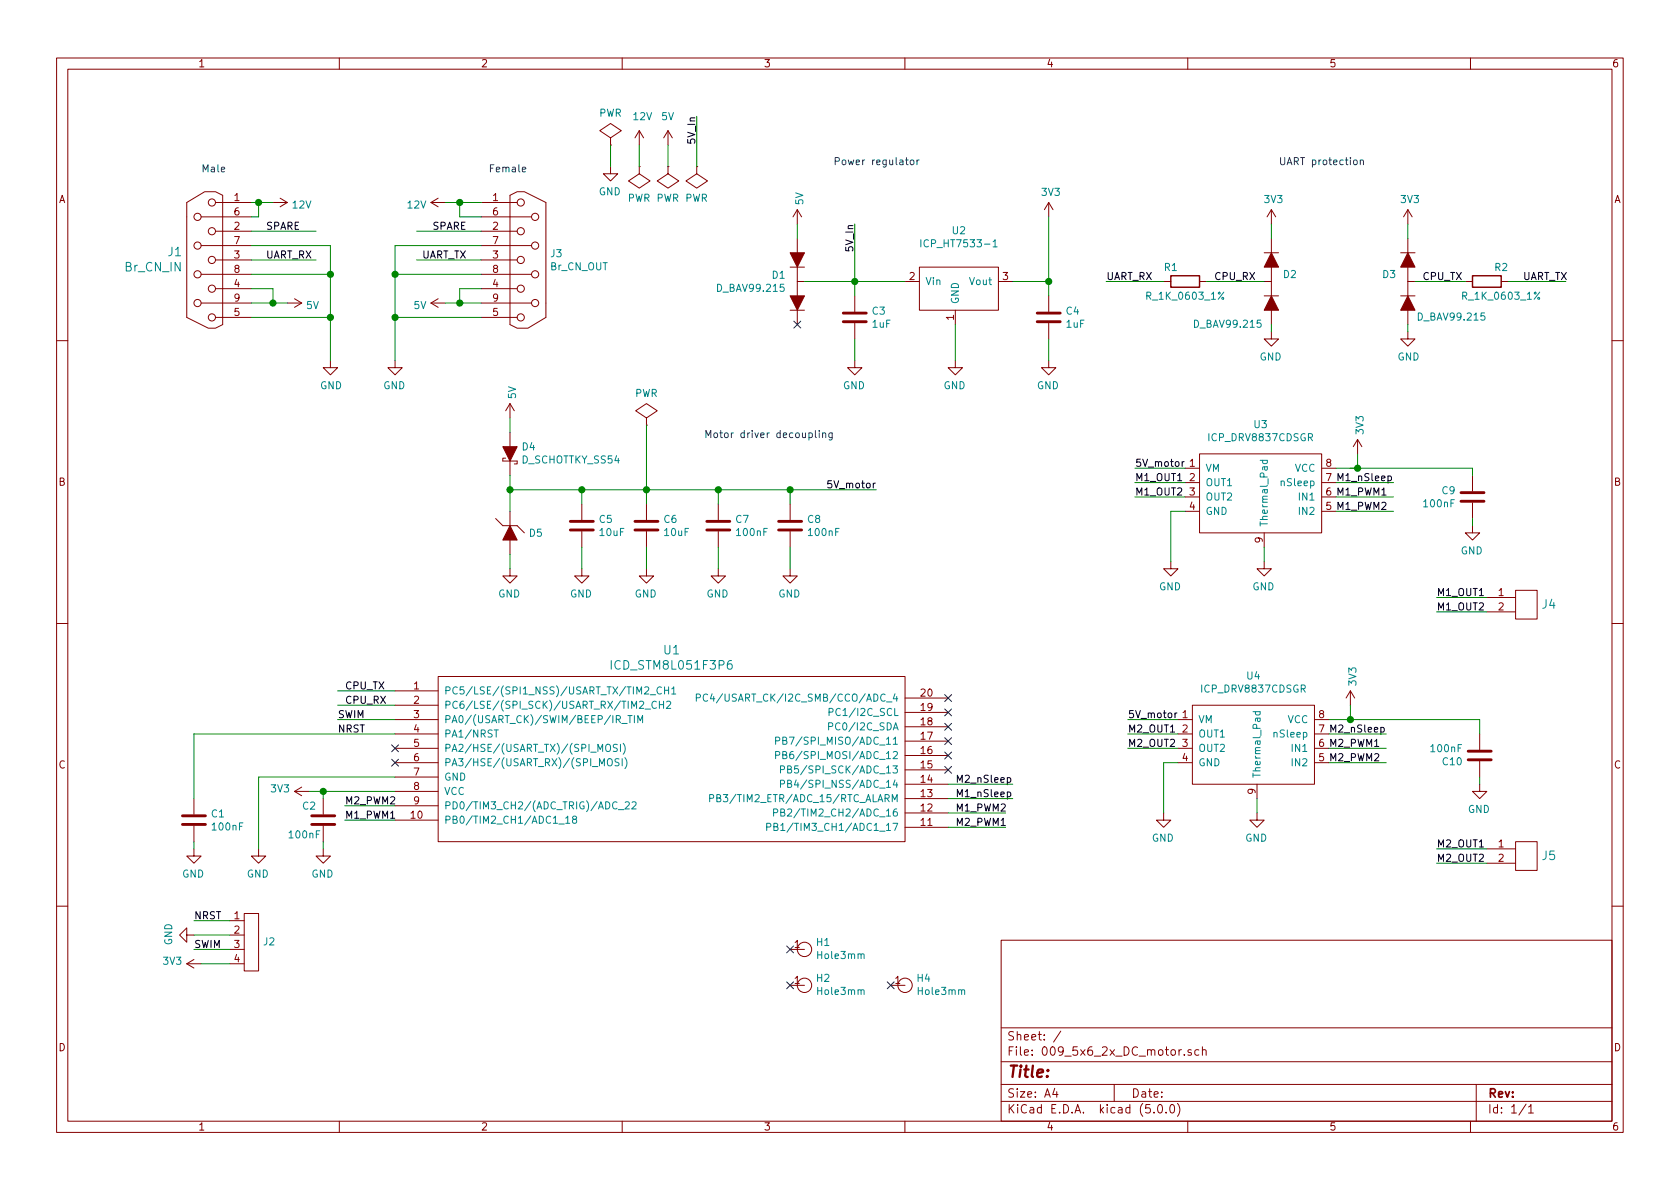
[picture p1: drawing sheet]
<svg xmlns="http://www.w3.org/2000/svg" width="297mm" height="210mm" viewBox="0 0 297 210" stroke-linecap="round" stroke-linejoin="round" font-family="sans-serif">
<g fill="none" stroke="#840000" stroke-width=".18">
<path d="M10 10.3h277v189.9h-277zM12 12.2h273v186.1h-273zM60 10.3v1.9M110 10.3v1.9M160 10.3v1.9M210 10.3v1.9M260 10.3v1.9M33 35.8l3.2-1.9h1.9l1.3 .6v22.9l-1.3 .6h-1.3l-3.8-1.9zM35.6 38.3h8.8M38.1 35.8h6.3M48.3 35.8h2.5M49.5 35l1.3 .8"/>
<path d="M50.8 35.8l-1.3 .8M76.2 35.8h2.5M76.2 35.8l1.3 .8M77.5 35l-1.3 .8M85.1 35.8h6.3M85.1 38.3h8.9M90.2 34.5l1.2-.6h1.3l3.8 1.9v20.3l-3.2 1.9h-1.9l-1.2-.6zM107.9 29.5v1.2h-1.2l1.2 1.3 1.3-1.3h-1.3M107.9 24.4l2-1.3-2-1.3-1.9 1.3 1.9 1.3v1.2M107.9 25.6h.1M113 29.5v1.2l1.9 1.3-1.9 1.3-1.9-1.3 1.9-1.3M113 29.5h.1"/>
<path d="M113 23.1l-.7 1.3M113 23.1v2.5M113 23.1l.8 1.3M118.1 29.5v1.2l1.9 1.3-1.9 1.3-1.9-1.3 1.9-1.3M118.1 29.5h.1M118.1 23.1l-.8 1.3M118.1 23.1v2.5M118.1 23.1l.8 1.3M123.2 29.5v1.2l1.9 1.3-1.9 1.3-1.9-1.3 1.9-1.3M123.2 29.5h.1M141 37.1v2.5M141 37.1l-.8 1.2"/>
<path d="M141 37.1l.7 1.2M185.4 35.8l-.7 1.3M185.4 35.8v2.5M185.4 35.8l.8 1.3M224.8 37.1v2.5M224.8 37.1l-.8 1.2M224.8 37.1l.8 1.2M248.9 37.1v2.5M248.9 37.1l-.7 1.2M248.9 37.1l.8 1.2M35.6 43.4h8.8M35.6 48.5h8.8"/>
<path d="M35.6 53.6h8.8M38.1 40.9h6.3M38.1 46h6.3M38.1 51h6.3M38.1 56.1h6.3M50.8 53.6h2.5M52.1 52.8l1.2 .8M53.3 53.6l-1.2 .8M76.2 53.6h2.5M76.2 53.6l1.3 .8M77.5 52.8l-1.3 .8M85.1 40.9h6.3"/>
<path d="M85.1 43.4h8.9M85.1 46h6.3M85.1 48.5h8.9M85.1 51h6.3M85.1 53.6h8.9M85.1 56.1h6.3M139.7 54.9h2.5M139.7 47.2h2.5M141 42.2v2.5M141 47.2v5.1M141 54.9v2.5M141 49.8h1.2"/>
<path d="M151.1 52.3v2.8M151.1 57.1v2.8M160 49.8h2.6M162.6 47.2h13.9v7.7h-13.9zM168.9 54.9v2.5M176.5 49.8h2.6M185.4 52.3v2.8M185.4 57.1v2.8M205.7 49.8h1.3M212.1 49.8h1.3M223.5 49.8h1.3M223.5 44.7h2.6"/>
<path d="M223.5 52.3h2.6M224.8 58.7v1.2h-1.3l1.3 1.3 1.3-1.3h-1.3M224.8 42.2v2.5M224.8 47.2v5.1M224.8 54.9v2.5M247.6 44.7h2.6M247.6 52.3h2.6M248.9 58.7v1.2h1.3l-1.3 1.3-1.3-1.3h1.3M248.9 49.8h1.3M248.9 42.2v2.5M248.9 47.2v5.1M248.9 54.9v2.5"/>
<path d="M259.1 49.8h1.2M265.4 49.8h1.3M10 60.2h2M58.4 63.7v1.3h1.3l-1.3 1.3-1.3-1.3h1.3M69.8 63.7v1.3h-1.2l1.2 1.3 1.3-1.3h-1.3M90.2 71.4v2.5M90.2 76.4v2.6M90.2 71.4l-.8 1.2M90.2 71.4l.7 1.2M114.3 73.9l1.9-1.3-1.9-1.2-1.9 1.2 1.9 1.3v1.3M114.3 75.2h.1M151.1 63.7v1.3h-1.2l1.2 1.3 1.3-1.3h-1.3"/>
<path d="M168.9 63.7v1.3h-1.3l1.3 1.3 1.3-1.3h-1.3M185.4 63.7v1.3h-1.3l1.3 1.3 1.3-1.3h-1.3M240 77.7l-.7 1.3M240 77.7v2.6M240 77.7l.8 1.3M285 60.2h2M87.6 91.7l1.3 1.3h2.5l1.3 1.2M89.4 81h-.5v.5h2.5v.5h-.5M90.2 81.5v2.6M90.2 90.4v2.6M90.2 95.5v2.5M102.9 89.1v2.8"/>
<path d="M102.9 94v2.8M114.3 89.1v2.8M114.3 94v2.8M127 89.1v2.8M127 94v2.8M139.7 89.1v2.8M139.7 94v2.8M207 99.3v1.3h-1.3l1.3 1.2 1.3-1.2h-1.3M209.5 82.8h2.6M209.5 85.3h2.6M209.5 87.9h2.6M209.5 90.4h2.6"/>
<path d="M212.1 80.3h21.6v13.9h-21.6zM223.5 99.3v1.3h-1.3l1.3 1.2 1.3-1.2h-1.3M223.5 94.2v2.6M233.7 82.8h2.5M233.7 85.3h2.5M233.7 87.9h2.5M233.7 90.4h2.5M260.3 93v1.2h-1.2l1.2 1.3 1.3-1.3h-1.3M260.3 84.1v2.8M260.3 88.9v2.8M10 110.3h2M77.5 119.6h82.5v29.2h-82.5z"/>
<path d="M90.2 100.6v1.2h-1.3l1.3 1.3 1.2-1.3h-1.2M102.9 100.6v1.2h-1.3l1.3 1.3 1.2-1.3h-1.2M114.3 100.6v1.2h-1.3l1.3 1.3 1.3-1.3h-1.3M127 100.6v1.2h-1.3l1.3 1.3 1.3-1.3h-1.3M139.7 100.6v1.2h-1.3l1.3 1.3 1.3-1.3h-1.3M262.9 105.7h5.1M262.9 108.2h5.1M268 104.4h3.8v5.1h-3.8zM285 110.3h2M52.1 139.9h2.5M52.1 139.9l1.2 .8M53.3 139.2l-1.2 .7"/>
<path d="M69.8 122.2h7.7M69.8 124.7h7.7M69.8 127.2h7.7M69.8 129.8h7.7M69.8 132.3h7.7M69.8 134.9h7.7M69.8 137.4h7.7M69.8 139.9h7.7M160 138.7h7.6M160 136.1h7.6M160 133.6h7.6M160 131.1h7.6"/>
<path d="M160 128.5h7.6M160 126h7.6M160 123.4h7.6M208.3 127.2h2.5M208.3 129.8h2.5M208.3 132.3h2.5M208.3 134.9h2.5M210.8 124.7h21.6v14h-21.6zM222.2 138.7v2.5M232.4 127.2h2.5M232.4 129.8h2.5M232.4 132.3h2.5"/>
<path d="M232.4 134.9h2.5M238.8 122.2l-.8 1.2M238.8 122.2v2.5M238.8 122.2l.7 1.2M261.6 138.7v1.2h-1.3l1.3 1.3 1.3-1.3h-1.3M261.6 129.8v2.8M261.6 134.6v2.8M34.3 150.1v1.3h-1.3l1.3 1.2 1.3-1.2h-1.3M34.3 141.2v2.8M34.3 146v2.8M45.7 150.1v1.3h-1.3l1.3 1.2 1.3-1.2h-1.3M57.1 150.1v1.3h-1.2l1.2 1.2 1.3-1.2h-1.3"/>
<path d="M57.1 141.2v2.8M57.1 146v2.8M69.8 145h7.7M69.8 142.5h7.7M160 146.3h7.6M160 143.8h7.6M160 141.2h7.6M205.7 143.8v1.2h-1.2l1.2 1.3 1.3-1.3h-1.3M222.2 143.8v1.2h-1.2l1.2 1.3 1.3-1.3h-1.3M262.9 150.1h5.1M262.9 152.6h5.1M268 148.8h3.8v5.1h-3.8z"/>
<path d="M10 160.2h2M33 165.3v1.3l-1.3-1.3 1.3-1.2v1.2h1.3M33 170.4l1.3 .8M33 170.4h2.6M34.3 169.7l-1.3 .7M40.6 167.9h2.6M40.6 170.4h2.6M40.6 162.8h2.6M40.6 165.3h2.6M43.2 161.5h2.5v10.2h-2.5zM139.7 167.9h2.5M139.7 174.2h2.5"/>
<path d="M157.5 174.2h2.5M177 166.3h108v32h-108zM285 160.2h2M60 198.3v1.9M110 198.3v1.9M160 198.3v1.9M177 194.8h108M177 191.8h108M177 187.8h108M177 181.8h108M186.5 192.5l-.4 1h1M186.8 193v1"/>
<path d="M187.6 182.3l-1.3 2M197 191.8v3M204 196.7v.1M204.8 195.5l.4-.2a.94 .94 0 0 1 0 1.5 .79 .79 0 0 1-.4-1.3zM206.2 196.7v.1M207 195.4l.3-.1a.94 .94 0 0 1 0 1.5 .82 .82 0 0 1-.3-1.4zM208.2 195.1a1.71 1.71 0 0 1 0 2.3M209.4 186.5v.1M210 198.3v1.9M210.6 185.7a.37 .37 0 0 0-.6 .1l.1 .2 .5 .2 .1 .1-.2 .3-.5-.1M212 185.7l-.5-.1-.2 .3v.6l.2 .1 .5-.1M212.6 185.7h.1a.37 .37 0 0 1 .6 .1v.8"/>
<path d="M212.6 185.1v1.5M260 198.3v1.9M261 191.8v6.5M269.8 195.2l-1.2 2M270.3 195.8l.4-.5v1.5M270.3 196.8h.8"/>
<circle cx="34.9" cy="38.3" r=".63"/>
<circle cx="37.5" cy="35.8" r=".63"/>
<circle cx="92.1" cy="35.8" r=".63"/>
<circle cx="94.6" cy="38.3" r=".63"/>
<circle cx="34.9" cy="53.6" r=".63"/>
<circle cx="34.9" cy="43.4" r=".63"/>
<circle cx="34.9" cy="48.5" r=".63"/>
<circle cx="37.5" cy="56.1" r=".63"/>
<circle cx="37.5" cy="51" r=".63"/>
<circle cx="37.5" cy="46" r=".63"/>
<circle cx="37.5" cy="40.9" r=".63"/>
<circle cx="92.1" cy="46" r=".63"/>
<circle cx="92.1" cy="56.1" r=".63"/>
<circle cx="92.1" cy="40.9" r=".63"/>
<circle cx="92.1" cy="51" r=".63"/>
<circle cx="94.6" cy="53.6" r=".63"/>
<circle cx="94.6" cy="43.4" r=".63"/>
<circle cx="94.6" cy="48.5" r=".63"/>
<circle cx="142.2" cy="174.2" r="1.27"/>
<circle cx="142.2" cy="167.9" r="1.27"/>
<circle cx="160" cy="174.2" r="1.27"/>
</g>
<g fill="none" stroke="#0000c2" stroke-width=".18">
<path d="M92.4 30l.6-.1-.1-.3h-.4l-.1 .1v.6h.5M160.1 28.3h.5M160.3 27.9v1.1l.3 .1M161 28.4l.2-.1 .3 .1 .1 .5-.1 .2h-.3l-.2-.1zM162.1 28.3v.8M162.5 28.3l-.4 .2M239.4 28.3h.3l.3 .2-.1 .6h-.4l-.1-.1zM240.5 28.4l.2-.1h.3l.1 .8M240.5 28.3v.8M143 76.6l.4-.1 .2 .3-.1 .5h-.5M144.2 76.1v1.1l.1 .2M144.9 76.1v.1"/>
<path d="M144.9 76.5v.9M145.4 76.7l.2-.2 .3 .1 .1 .8M145.4 76.5v.9M147.1 76.5v1.2l-.2 .1-.3-.1M147.1 76.6l-.3-.1-.3 .3 .2 .5h.4"/>
</g>
<g fill="none" stroke="#008400" stroke-width=".18">
<path d="M44.4 35.8h3.9M45.7 35.8v2.5h-1.3M78.7 35.8h6.4M81.3 35.8v2.5h3.8M107.9 25.6v3.9M113 25.6v3.9M118.1 25.6v3.9M123.2 20.6v8.9M141 39.6v2.6M151.1 39.6v12.7M185.4 38.3v14M224.8 39.6v2.6"/>
<path d="M248.9 39.6v2.6M44.4 53.6h6.4M44.4 51h3.9v2.6M44.4 40.9h11.5M44.4 43.4h14v20.3M44.4 48.5h14M44.4 46h11.5M44.4 56.1h14M69.8 48.5h15.3M69.8 56.1h15.3M73.7 40.9h11.4M73.7 46h11.4"/>
<path d="M78.7 53.6h6.4M85.1 51h-3.8v2.6M85.1 43.4h-15.3v20.3M142.2 49.8h17.8M151.1 59.9v3.8M168.9 57.4v6.3M179.1 49.8h6.3M185.4 59.9v3.8M195.6 49.8h10.1M213.4 49.8h10.1M224.8 57.4v1.3M248.9 57.4v1.3"/>
<path d="M250.2 49.8h8.9M266.7 49.8h10.2M90.2 73.9v2.5M114.3 75.2v13.9M90.2 84.1v6.3M90.2 98v2.6M90.2 86.6h64.7M102.9 86.6v2.5M102.9 96.8v3.8M114.3 96.8v3.8M127 86.6v2.5M127 96.8v3.8"/>
<path d="M139.7 86.6v2.5M139.7 96.8v3.8M200.7 85.3h8.8M200.7 87.9h8.8M200.7 82.8h8.8M209.5 90.4h-2.5v8.9M223.5 96.8v2.5M236.2 90.4h10.2M236.2 85.3h10.2M236.2 87.9h10.2M236.2 82.8h24.1v1.3M240 80.3v2.5"/>
<path d="M260.3 91.7v1.3M254 105.7h8.9M254 108.2h8.9M54.6 139.9h15.2M57.1 139.9v1.3M59.7 122.2h10.1M59.7 124.7h10.1M59.7 127.2h10.1M69.8 137.4h-24.1v12.7M69.8 129.8h-35.5v11.4M167.6 138.7h11.5M199.4 127.2h8.9"/>
<path d="M199.4 129.8h8.9M199.4 132.3h8.9M208.3 134.9h-2.6v8.9M234.9 127.2h26.7v2.6M234.9 129.8h10.2M234.9 134.9h10.2M234.9 132.3h10.2M238.8 124.7v2.5M261.6 137.4v1.3M34.3 148.8v1.3M57.1 148.8v1.3M61 142.5h8.8"/>
<path d="M61 145h8.8M167.6 143.8h10.2M167.6 146.3h10.2M167.6 141.2h11.5M222.2 141.2v2.6M254 150.1h8.9M254 152.6h8.9M34.3 162.8h6.3M34.3 165.3h6.3M34.3 167.9h6.3M35.6 170.4h5"/>
</g>
<g fill="#008400" stroke="#008400" stroke-width=".25">
<circle cx="48.3" cy="53.6" r=".51"/>
<circle cx="45.7" cy="35.8" r=".51"/>
<circle cx="58.4" cy="48.5" r=".51"/>
<circle cx="58.4" cy="56.1" r=".51"/>
<circle cx="81.3" cy="53.6" r=".51"/>
<circle cx="81.3" cy="35.8" r=".51"/>
<circle cx="69.9" cy="48.5" r=".51"/>
<circle cx="69.9" cy="56.1" r=".51"/>
<circle cx="57.2" cy="139.9" r=".51"/>
<circle cx="185.4" cy="49.8" r=".51"/>
<circle cx="151.1" cy="49.8" r=".51"/>
<circle cx="90.2" cy="86.6" r=".51"/>
<circle cx="102.9" cy="86.6" r=".51"/>
<circle cx="114.3" cy="86.6" r=".51"/>
<circle cx="127" cy="86.6" r=".51"/>
<circle cx="139.7" cy="86.6" r=".51"/>
<circle cx="240" cy="82.8" r=".51"/>
<circle cx="238.8" cy="127.2" r=".51"/>
</g>
<g fill="#840000" stroke="#840000" stroke-width=".18">
<path d="M139.7 52.3h2.5l-1.2 2.6z"/>
<path d="M139.7 44.7h2.5l-1.2 2.5z"/>
<path d="M224.8 44.7l1.3 2.5h-2.6z"/>
<path d="M224.8 52.3l1.3 2.6h-2.6z"/>
<path d="M248.9 44.7l1.3 2.5h-2.6z"/>
<path d="M248.9 52.3l1.3 2.6h-2.6z"/>
<path d="M88.9 79h2.5l-1.2 2.5z"/>
<path d="M90.2 93l1.2 2.5h-2.5z"/>
</g>
<path d="M207 48.8h5.1v2h-5.1zM260.3 48.8h5.1v2h-5.1z" fill="none" stroke="#840000" stroke-width=".25"/>
<g fill="none" stroke="#008484" stroke-width=".18">
<path d="M162.8 42.4v1.3M175.6 42.7l.3-.3v1.3M175.6 43.7h.7M222.8 81.4h1.3M223.3 81.4l-.1 .4 .3 .2 .5-.1v-.5M87.4 129.1h.7M87.7 129.1v1.2M107.2 131.8l.2-.2a.45 .45 0 0 1 .5 .4v.5l-.1 .3h-.5a1 1 0 0 1-.1-1zM107.5 134.3l.2-.1a.47 .47 0 0 1 .6 .4l-.1 .6-.3 .2h-.3a1 1 0 0 1-.1-1.1zM109.1 131.7l-.4-.1-.2 .1v.5l.5 .2 .1 .3-.2 .2-.5-.1M109.4 134.2h-.4l-.2 .1v.4l.6 .2v.3l-.2 .2h-.5M109.7 131.6v1.3"/>
<path d="M109.9 127.9h1M110 134.2v1.2M110.2 131.4a1.47 1.47 0 0 1 0 2M110.5 134a1.47 1.47 0 0 1 0 1.9M111 126.5h.8M111.4 126.5v1.3M112.2 126.5v1.3M112.8 127.8v-1.3l.4 1 .4-1v1.3M114 125.4h1M115 122.9h.9M116.1 124.1a.6 .6 0 0 0-.9 .4 .6 .6 0 0 0 .6 .8l.3-.2M116.6 124v1.3"/>
<path d="M116.6 124.6h.7M116.9 121.6a.6 .6 0 0 0-.8 .4 .6 .6 0 0 0 .6 .7l.2-.1M117.3 124v1.3M117.5 121.5v1.2M117.5 122.1h.7M117.9 124.1l.4-.1 .3 .4-.8 .9h.8M118.2 121.5v1.2M118.8 121.8l.3-.3v1.2M118.8 122.7h.7M123.1 123.4l.6-.1 .2-.1-.1-.3-.2-.2h-.5v1.3M125.1 122.9a.51 .51 0 0 0-.6 0 .51 .51 0 0 0-.2 .6 .46 .46 0 0 0 .3 .5 .46 .46 0 0 0 .5-.1M125.9 122.7l-.3 .9h.8"/>
<path d="M137.1 133.5l.7-.1v-.4l-.7-.1v1.3M137.1 131l.7-.1v-.4l-.7-.2v1.3M138 138.6l.7-.1v-.4l-.2-.1h-.5v1.2M138 136.1l.7-.1v-.4l-.2-.2h-.5v1.3M138.4 133.5l.6-.1 .1-.2-.1-.2-.6-.1v1.3h.5l.2-.2v-.3l-.3-.2M138.4 131l.6-.1 .1-.2-.1-.2-.6-.2v1.3h.5l.2-.1v-.3l-.3-.2M139.3 138.6l.5-.1 .1-.2v-.2l-.6-.1v1.2h.5l.1-.1 .1-.3-.3-.2M139.3 136h.5l.1-.2v-.2l-.6-.2v1.3h.5l.1-.1 .1-.3-.3-.3M146.5 128.5l.7-.1v-.5l-.7-.1v1.3M146.6 125.9h.6v-.5l-.1-.1h-.5v1.2M221.5 125.9h1.3M222 125.9v.3l.2 .2 .6-.1v-.4"/>
<path d="M98.8 145.7h1M100 144.7l.4-.4v1.3M100 145.6h.7M101.5 144.9l-.3-.3 .1-.2 .2-.1 .4 .1v.3l-.6 .2-.1 .2v.3l.3 .2 .3-.1 .2-.1-.1-.4-.2-.1M109.3 143.2h1M110.5 141.9l.5-.1 .3 .3-.8 .9h.8M111.8 141.9l.4-.1 .3 .3-.1 .2-.7 .7h.8M125.5 141.2l.6-.1v-.5l-.1-.1h-.5v1.3M126.7 141.1h.6l.1-.2v-.3l-.7-.1v1.3h.5l.2-.1 .1-.4-.3-.2M135.6 146.2l.6-.1v-.4l-.1-.1h-.5v1.3M136.8 143.7h.6l.1-.2-.1-.3-.1-.2h-.5v1.3M136.8 146.2l.6-.1 .1-.2-.1-.2-.6-.1v1.3h.5l.2-.2 .1-.3-.3-.2"/>
<path d="M138 143.7l.6-.1 .1-.4-.7-.2v1.3h.5l.3-.2v-.2l-.3-.2"/>
</g>
<g fill="none" stroke="#840000" stroke-width=".51">
<path d="M149.1 56.9h4.1M149.1 55.4h4.1M183.4 56.9h4.1M183.4 55.4h4.1M100.8 93.7h4.1M100.8 92.2h4.1M112.3 93.7h4M112.3 92.2h4M125 93.7h4M125 92.2h4M137.7 93.7h4M137.7 92.2h4"/>
<path d="M258.3 88.6h4.1M258.3 87.1h4.1M259.6 132.8h4.1M259.6 134.4h4.1M32.3 145.8h4M32.3 144.3h4M55.1 145.8h4.1M55.1 144.3h4.1"/>
</g>
<g fill="none" stroke="#000084" stroke-width=".18">
<path d="M140.4 56.8l1.2 1.2M141.6 56.8l-1.2 1.2M69.2 134.3l1.3 1.2M69.2 131.7l1.3 1.2M70.5 134.3l-1.3 1.2M70.5 131.7l-1.3 1.2M167 135.5l1.2 1.2M167 133l1.2 1.2M167 130.4l1.2 1.3M167 127.9l1.2 1.2M167 125.4l1.2 1.2M167 122.8l1.2 1.2"/>
<path d="M168.2 135.5l-1.2 1.2M168.2 133l-1.2 1.2M168.2 130.4l-1.2 1.3M168.2 127.9l-1.2 1.2M168.2 125.4l-1.2 1.2M168.2 122.8l-1.2 1.2M139.1 167.3l1.2 1.2M139.1 173.6l1.2 1.2M140.3 167.3l-1.2 1.2M140.3 173.6l-1.2 1.2M156.9 173.6l1.2 1.2M158.1 173.6l-1.2 1.2"/>
</g>
<path d="M154.4 85.4v.9M154.8 85.4l-.3 .1-.1 .2M209 81.6v.9M209.4 81.6l-.3 .1-.1 .2M245.4 84.2h.4l.2 .2-.1 .6h-.5M178.1 137.6l.4-.1 .2 .2-.1 .6h-.5M207.7 126.1v.8M208.1 126.1h-.3l-.1 .2M244.1 128.7l.4-.1 .3 .2-.2 .6h-.5M178.1 140.1l.4-.1 .2 .3-.1 .5h-.5" fill="none" stroke="#000" stroke-width=".18"/>
<text font-size="2.8" fill="#840000" x="178" y="190.5">Title:</text>
<g font-size="2.1" fill="#008484">
<text x="29.7" y="45.3">J1</text>
<text x="22.1" y="48">Br_CN_IN</text>
<text x="272.7" y="107.6">J4</text>
<text x="108.6" y="118.4">ICD_STM8L051F3P6</text>
<text x="117.4" y="115.7">U1</text>
<text x="272.7" y="152.1">J5</text>
</g>
<g font-size="2.1" fill="#840000">
<text x="178" y="184">Sheet: /</text>
<text x="178" y="186.7">File: 009_5x6_2x_DC_motor.sch</text>
<text x="178" y="196.9">KiCad E.D.A. kicad (5.0.0)</text>
<text x="178" y="194.1">Size: A4</text>
<text x="200" y="194.1">Date:</text>
<text x="263" y="194.1">Rev:</text>
<text x="263" y="196.9">Id: 1/1</text>
</g>
<g font-size="1.8" fill="#840000">
<text x="35" y="11.9">1</text>
<text x="85" y="11.9">2</text>
<text x="135" y="11.9">3</text>
<text x="185" y="11.9">4</text>
<text x="235" y="11.9">5</text>
<text x="285" y="11.9">6</text>
<text x="10.4" y="35.9">A</text>
<text x="41.4" y="35.6">1</text>
<text x="87.1" y="35.6">1</text>
<text x="285.4" y="35.9">A</text>
<text x="41.4" y="40.6">2</text>
<text x="41.4" y="38.1">6</text>
<text x="87.1" y="40.6">2</text>
<text x="87.1" y="38.1">6</text>
<text x="41.4" y="45.7">3</text>
<text x="41.4" y="43.2">7</text>
<text x="87.1" y="45.7">3</text>
<text x="87.1" y="43.2">7</text>
<text x="41.4" y="50.8">4</text>
<text x="41.4" y="48.3">8</text>
<text x="41.4" y="53.3">9</text>
<text x="87.1" y="50.8">4</text>
<text x="87.1" y="48.3">8</text>
<text x="87.1" y="53.3">9</text>
<text x="160.8" y="49.5">2</text>
<text x="177.3" y="49.5">3</text>
<text x="41.4" y="55.9">5</text>
<text x="87.1" y="55.9">5</text>
<text x="168.7" y="56.6" transform="rotate(-90 168.7 56.6)">1</text>
<text x="210.3" y="82.5">1</text>
<text x="234.5" y="82.5">8</text>
<text x="10.4" y="85.9">B</text>
<text x="210.3" y="85.1">2</text>
<text x="210.3" y="87.6">3</text>
<text x="285.4" y="85.9">B</text>
<text x="210.3" y="90.2">4</text>
<text x="223.3" y="96" transform="rotate(-90 223.3 96)">9</text>
<text x="234.5" y="90.2">5 M1_PWM2</text>
<text x="264.9" y="105.4">1</text>
<text x="264.9" y="107.9">2</text>
<text x="73.2" y="121.9">1</text>
<text x="73.2" y="124.5">2</text>
<text x="162.9" y="125.7">19</text>
<text x="162.9" y="123.2">20</text>
<text x="73.2" y="127">3</text>
<text x="73.2" y="129.5">4</text>
<text x="162.9" y="130.8">17</text>
<text x="162.9" y="128.3">18</text>
<text x="209.1" y="127">1</text>
<text x="209.1" y="129.5">2</text>
<text x="233.2" y="127">8</text>
<text x="10.4" y="135.9">C</text>
<text x="73.2" y="132.1">5</text>
<text x="73.2" y="134.6">6</text>
<text x="73.2" y="137.2">7</text>
<text x="162.9" y="135.9">15</text>
<text x="162.9" y="133.3">16</text>
<text x="209.1" y="132.1">3</text>
<text x="209.1" y="134.6">4</text>
<text x="233.2" y="134.6">5 M2_PWM2</text>
<text x="285.4" y="135.9">C</text>
<text x="73.2" y="139.7">8</text>
<text x="73.2" y="142.2">9</text>
<text x="162.9" y="143.5">12</text>
<text x="162.9" y="141">13</text>
<text x="162.9" y="138.4">14</text>
<text x="222" y="140.4" transform="rotate(-90 222 140.4)">9</text>
<text x="72.7" y="144.8">10</text>
<text x="162.9" y="146">11</text>
<text x="264.9" y="149.9">1</text>
<text x="264.9" y="152.4">2</text>
<text x="41.4" y="162.6">1</text>
<text x="41.4" y="165.1">2</text>
<text x="41.4" y="167.6">3</text>
<text x="140.5" y="167.6">1</text>
<text x="41.4" y="170.2">4</text>
<text x="140.5" y="174">1</text>
<text x="158.3" y="174">1</text>
<text x="10.4" y="185.9">D</text>
<text x="285.4" y="185.9">D</text>
<text x="35" y="199.9">1</text>
<text x="85" y="199.9">2</text>
<text x="135" y="199.9">3</text>
<text x="185" y="199.9">4</text>
<text x="235" y="199.9">5</text>
<text x="285" y="199.9">6</text>
</g>
<g font-size="1.8" fill="#008484">
<text x="105.9" y="20.6">PWR</text>
<text x="112" y="21.3">12V</text>
<text x="117" y="21.3">5V</text>
<text x="105.9" y="34.5">GND</text>
<text x="110.9" y="35.7">PWR PWR PWR</text>
<text x="184.2" y="34.6">3V3</text>
<text x="223.6" y="35.9">3V3</text>
<text x="247.7" y="35.9">3V3</text>
<text x="51.8" y="36.9">12V</text>
<text x="72.1" y="36.9">12V</text>
<text x="142" y="36.2" transform="rotate(-90 142 36.2)">5V</text>
<text x="168.4" y="41.4">U2</text>
<text x="97.3" y="47.8">Br_CN_OUT</text>
<text x="97.4" y="45.5">J3</text>
<text x="163.7" y="43.7">ICP_HT7533-1</text>
<text x="205.9" y="47.9">R1</text>
<text x="264.3" y="47.9">R2</text>
<text x="127.1" y="51.6">D_BAV99.215</text>
<text x="136.6" y="49.3">D1</text>
<text x="163.6" y="50.4">Vin</text>
<text x="169.5" y="53.8" transform="rotate(-90 169.5 53.8)">GND</text>
<text x="171.6" y="50.4">Vout</text>
<text x="203.1" y="53">R_1K_0603_1%</text>
<text x="226.9" y="49.2">D2</text>
<text x="244.5" y="49.2">D3</text>
<text x="258.9" y="53">R_1K_0603_1%</text>
<text x="54.2" y="54.7">5V</text>
<text x="73.2" y="54.7">5V</text>
<text x="154.3" y="55.6">C3</text>
<text x="154.3" y="58">1uF</text>
<text x="188.5" y="55.6">C4</text>
<text x="188.6" y="58">1uF</text>
<text x="211.4" y="58">D_BAV99.215</text>
<text x="251" y="56.7">D_BAV99.215</text>
<text x="222.7" y="63.7">GND</text>
<text x="247.1" y="63.7">GND</text>
<text x="56.6" y="68.8">GND</text>
<text x="67.8" y="68.8">GND</text>
<text x="91.2" y="70.5" transform="rotate(-90 91.2 70.5)">5V</text>
<text x="112.2" y="70.2">PWR</text>
<text x="149" y="68.8">GND</text>
<text x="166.8" y="68.8">GND</text>
<text x="183.3" y="68.8">GND</text>
<text x="221.8" y="75.7">U3</text>
<text x="241.1" y="76.8" transform="rotate(-90 241.1 76.8)">3V3</text>
<text x="92.3" y="82">D_SCHOTTKY_SS54</text>
<text x="92.4" y="79.6">D4</text>
<text x="213.1" y="83.4">VM</text>
<text x="213.9" y="78">ICP_DRV8837CDSGR</text>
<text x="228.9" y="83.4">VCC</text>
<text x="213.1" y="86">OUT1</text>
<text x="213.1" y="88.5">OUT2</text>
<text x="226.9" y="86">nSleep</text>
<text x="229.9" y="88.5">IN1</text>
<text x="251.9" y="89.7">100nF</text>
<text x="255" y="87.4">C9</text>
<text x="93.6" y="94.9">D5</text>
<text x="106" y="92.5">C5</text>
<text x="106.1" y="94.8">10uF</text>
<text x="117.4" y="92.5">C6</text>
<text x="117.6" y="94.8">10uF</text>
<text x="130.1" y="92.5">C7</text>
<text x="130.4" y="94.8">100nF</text>
<text x="142.8" y="92.5">C8</text>
<text x="143.1" y="94.8">100nF</text>
<text x="213.1" y="91.1">GND</text>
<text x="224.2" y="93.2" transform="rotate(-90 224.2 93.2)">Thermal_Pad</text>
<text x="229.9" y="91.1">IN2</text>
<text x="258.3" y="98">GND</text>
<text x="88.1" y="105.7">GND</text>
<text x="100.8" y="105.7">GND</text>
<text x="112.2" y="105.7">GND</text>
<text x="124.9" y="105.7">GND</text>
<text x="137.6" y="105.7">GND</text>
<text x="204.9" y="104.4">GND</text>
<text x="221.4" y="104.4">GND</text>
<text x="78.5" y="122.8">PC5/LSE/(SPI1_NSS)/USART_TX/TIM2_CH1</text>
<text x="78.5" y="125.3">PC6/LSE/(SPI_SCK)/USART_RX/TIM2_CH2</text>
<text x="126.6" y="124.1">PC4/USART_CK/I2C_SMB/CCO/ADC_4</text>
<text x="212.6" y="122.5">ICP_DRV8837CDSGR</text>
<text x="220.5" y="120.2">U4</text>
<text x="239.8" y="121.2" transform="rotate(-90 239.8 121.2)">3V3</text>
<text x="78.5" y="127.9">PA0/(USART_CK)/SWIM/BEEP/IR_TIM</text>
<text x="78.5" y="130.4">PA1/NRST</text>
<text x="139.4" y="131.7">PB7/SPI_MISO/ADC_11</text>
<text x="147.6" y="129.2">PC0/I2C_SDA</text>
<text x="147.8" y="126.6">PC1/I2C_SCL</text>
<text x="211.8" y="127.9">VM</text>
<text x="211.8" y="130.4">OUT1</text>
<text x="225.6" y="130.4">nSleep</text>
<text x="227.7" y="127.9">VCC</text>
<text x="78.5" y="133">PA2/HSE/(USART_TX)/(SPI_MOSI)</text>
<text x="78.5" y="135.5">PA3/HSE/(USART_RX)/(SPI_MOSI)</text>
<text x="139.4" y="134.2">PB6/SPI_MOSI/ADC_12</text>
<text x="140.2" y="136.8">PB5/SPI_SCK/ADC_13</text>
<text x="211.8" y="133">OUT2</text>
<text x="211.8" y="135.5">GND</text>
<text x="222.9" y="137.7" transform="rotate(-90 222.9 137.7)">Thermal_Pad</text>
<text x="228.7" y="135.5">IN2</text>
<text x="228.7" y="133">IN1</text>
<text x="253.1" y="133">100nF</text>
<text x="255.1" y="135.3">C10</text>
<text x="48" y="140.1">3V3</text>
<text x="53.5" y="143.2">C2</text>
<text x="78.5" y="138">GND</text>
<text x="78.5" y="140.6">VCC</text>
<text x="78.5" y="143.1">PD0/TIM3_CH2/(ADC_TRIG)/ADC_22</text>
<text x="127.8" y="141.9">PB3/TIM2_ETR/ADC_15/RTC_ALARM</text>
<text x="140.3" y="139.3">PB4/SPI_NSS/ADC_14</text>
<text x="259.5" y="143.8">GND</text>
<text x="37.4" y="144.5">C1</text>
<text x="37.7" y="146.9">100nF</text>
<text x="51.3" y="148.3">100nF</text>
<text x="78.5" y="145.7">PB0/TIM2_CH1/ADC1_18</text>
<text x="138.3" y="146.9">PB1/TIM3_CH1/ADC1_17</text>
<text x="139.2" y="144.4">PB2/TIM2_CH2/ADC_16</text>
<text x="203.7" y="148.8">GND</text>
<text x="220.2" y="148.8">GND</text>
<text x="32.2" y="155.2">GND</text>
<text x="43.6" y="155.2">GND</text>
<text x="55.1" y="155.2">GND</text>
<text x="30.5" y="167.2" transform="rotate(-90 30.5 167.2)">GND</text>
<text x="46.6" y="167.2">J2</text>
<text x="144.4" y="167.3">H1</text>
<text x="28.9" y="170.6">3V3</text>
<text x="144.4" y="173.6">H2</text>
<text x="144.7" y="169.6">Hole3mm</text>
<text x="162.2" y="173.6">H4</text>
<text x="144.7" y="175.9">Hole3mm</text>
<text x="162.5" y="175.9">Hole3mm</text>
</g>
<g font-size="1.8">
<text x="122.9" y="25.6" transform="rotate(-90 122.9 25.6)">5V_In</text>
<text x="47" y="40.6">SPARE</text>
<text x="76.5" y="40.6">SPARE</text>
<text x="47" y="45.7">UART_RX</text>
<text x="74.4" y="45.7">UART_TX</text>
<text x="150.9" y="44.7" transform="rotate(-90 150.9 44.7)">5V_In</text>
<text x="195.6" y="49.5">UART_RX</text>
<text x="214.6" y="49.5">CPU_RX</text>
<text x="251.5" y="49.5">CPU_TX</text>
<text x="269.2" y="49.5">UART_TX</text>
<text x="200.7" y="82.5">5V_motor</text>
<text x="146" y="86.4">5V_motor</text>
<text x="200.7" y="85.1">M1_OUT1</text>
<text x="200.7" y="87.6">M1_OUT2</text>
<text x="234.5" y="87.6">6 M1_PWM1</text>
<text x="234.5" y="85.1">7 M1_nSleep</text>
<text x="254" y="105.4">M1_OUT1</text>
<text x="254" y="107.9">M1_OUT2</text>
<text x="61" y="121.9">CPU_TX</text>
<text x="61" y="124.5">CPU_RX</text>
<text x="59.7" y="127">SWIM</text>
<text x="59.7" y="129.5">NRST</text>
<text x="199.4" y="127">5V_motor</text>
<text x="199.4" y="129.5">M2_OUT1</text>
<text x="233.2" y="129.5">7 M2_nSleep</text>
<text x="199.4" y="132.1">M2_OUT2</text>
<text x="233.2" y="132.1">6 M2_PWM1</text>
<text x="61" y="142.2">M2_PWM2</text>
<text x="168.9" y="143.5">M1_PWM2</text>
<text x="168.9" y="141">M1_nSleep</text>
<text x="168.9" y="138.4">M2_nSleep</text>
<text x="61" y="144.8">M1_PWM1</text>
<text x="168.9" y="146">M2_PWM1</text>
<text x="254" y="149.9">M2_OUT1</text>
<text x="254" y="152.4">M2_OUT2</text>
<text x="34.3" y="167.6">SWIM</text>
<text x="34.3" y="162.6">NRST</text>
</g>
<g font-size="1.8" fill="#0000c2">
<text x="147.3" y="29.2">Power regulator</text>
<text x="226.1" y="29.2">UART protection</text>
<text x="35.6" y="30.5">Male</text>
<text x="86.4" y="30.5">Female</text>
<text x="124.5" y="77.5">Motor driver decoupling</text>
</g>
</svg>
